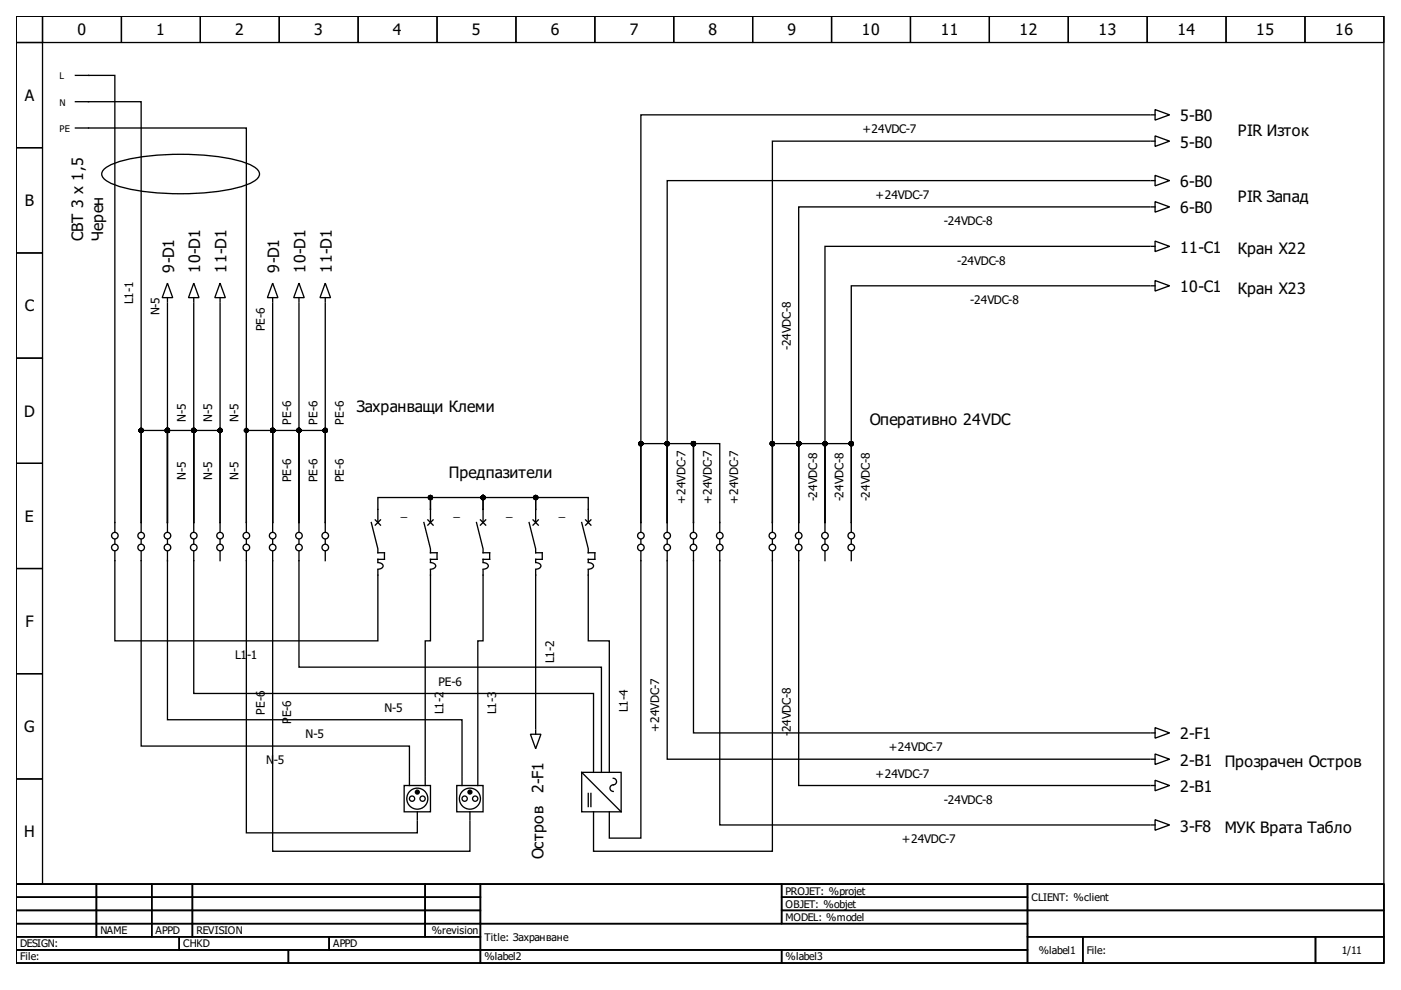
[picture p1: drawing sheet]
<svg xmlns="http://www.w3.org/2000/svg" width="297mm" height="210mm" viewBox="0 0 297 210" stroke-linecap="round" stroke-linejoin="round" font-family="sans-serif">
<g fill="none" stroke="#000" stroke-width=".28">
<path d="M3.4 3.4h290v184.1h-290zM3.4 3.4h5.6v5.6h-5.6zM3.4 9h5.6v22.3h-5.6zM9 3.4h16.7v5.6h-16.7zM16 16h8.4v96.7M25.7 3.4h16.8v5.6h-16.8zM42.5 3.4h16.7v5.6h-16.7zM59.2 3.4h16.7v5.6h-16.7zM75.9 3.4h16.8v5.6h-16.8zM92.7 3.4h16.7v5.6h-16.7zM109.4 3.4h16.7v5.6h-16.7zM126.1 3.4h16.7v5.6h-16.7z"/>
<path d="M142.8 3.4h16.8v5.6h-16.8zM159.6 3.4h16.7v5.6h-16.7zM176.3 3.4h16.7v5.6h-16.7zM193 3.4h16.8v5.6h-16.8zM209.8 3.4h16.7v5.6h-16.7zM226.5 3.4h16.7v5.6h-16.7zM243.2 3.4h16.8v5.6h-16.8zM260 3.4h16.7v5.6h-16.7zM276.7 3.4h16.7v5.6h-16.7zM3.4 31.3h5.6v22.3h-5.6zM16 27.1h36.2v83.7M16 21.6h13.9v89.2"/>
<path d="M22 35.9a12 12 0 0 1 5.8-2.3 56.6 56.6 0 0 1 23.5 .7 6.4 6.4 0 0 1 3.6 2.1 1.53 1.53 0 0 1-.9 1.9 24.1 24.1 0 0 1-10.1 2.5 50.6 50.6 0 0 1-19.7-1.7 3.6 3.6 0 0 1-2.6-2.2zM243.8 24.4h-107.9v86.4M243.8 29.9h-80v80.9M243.8 38.3h-102.3v72.5M244.1 38.3h.8M244.1 24.4h.8M244.1 29.9h.8M244.9 37.2l3.1 1.1-3.1 1.1zM244.9 23.2l3.1 1.2-3.1 1.1zM244.9 28.8l3.1 1.1-3.1 1.1zM3.4 53.6h5.6v22.3h-5.6zM243.8 43.9h-74.5v66.9"/>
<path d="M243.8 52.2h-68.9v58.6M244.1 43.9h.8M244.1 52.2h.8M244.9 42.8l3.1 1.1-3.1 1.1zM244.9 51.1l3.1 1.1-3.1 1.1zM244.9 59.5l3.1 1.1-3.1 1.1zM3.4 75.9h5.6v22.3h-5.6zM35.5 64.2v46.6M35.5 60l1.1 3.1h-2.2zM35.5 63.1v.8M41.1 64.2v46.6M41.1 60l1.1 3.1h-2.2z"/>
<path d="M41.1 63.1v.8M46.7 64.2v46.6M46.7 60l1.1 3.1h-2.3zM46.7 63.1v.8M57.8 64.2v46.6M57.8 60l1.1 3.1h-2.2zM57.8 63.1v.8M63.4 64.2v46.6M63.4 60l1.1 3.1h-2.2zM63.4 63.1v.8M69 64.2v46.6M69 60l1.1 3.1h-2.3z"/>
<path d="M69 63.1v.8M243.8 60.6h-63.3v50.2M244.1 60.6h.8M3.4 98.2h5.6v22.3h-5.6zM24.4 116.9v19h55.7v-15.1M24.4 114.4v.8M29.9 110.8v-19.5h5.6v19.5M29.9 116.9v41.3h56.9v6.4M29.9 110.8v1.9M29.9 114.4v.8M35.5 110.8v-19.5h5.6v19.5M35.5 116.9v35.7h62.5v12"/>
<path d="M35.5 110.8v1.9M35.5 114.4v.8M41.1 110.8v-19.5h5.6v19.5M41.1 116.9v30.1h84.7v16.8M41.1 110.8v1.9M41.1 114.4v.8M46.7 110.8v1.9M46.7 114.4v.8M46.7 116.9v2M52.2 110.8v-19.5h5.6v19.5M52.2 116.9v59.7h36.3v-2.5M52.2 110.8v1.9"/>
<path d="M52.2 114.4v.8M57.8 110.8v-19.5h5.6v19.5M57.8 116.9v63.6h41.8v-6.4M57.8 110.8v1.9M57.8 114.4v.8M63.4 110.8v-19.5h5.6v19.5M63.4 116.9v24.6h64.1v22.3M63.4 110.8v1.9M63.4 114.4v.8M69 110.8v1.9M69 114.4v.8M69 116.9v2"/>
<path d="M78.7 110.8l1.4 5.6v.8h1.4v1.4h-1.4v.5M79.6 110.2l1.1 1.1M80.1 119.3a.83 .83 0 0 1 1 1l-.6 .3-.4 .1M80.7 110.2l-1.1 1.1M89.9 110.8l1.4 5.6v.8h1.4v1.4h-1.4v.5M90.7 110.2l1.1 1.1M91.3 108v-2.5h-11.2v5.3M91.3 119.3a.83 .83 0 0 1 1 1l-.6 .3-.4 .1M91.3 108v2.8M91.3 108v-2.5h11.1v2.5M91.8 110.2l-1.1 1.1M101 110.8l1.4 5.6v.8h1.4v1.4h-1.4v.5"/>
<path d="M101.9 110.2l1.1 1.1M102.4 119.3a.83 .83 0 0 1 1 1l-.5 .3-.5 .1M102.4 108v2.8M102.4 108v-2.5h11.2v2.5M103 110.2l-1.1 1.1M112.2 110.8l1.4 5.6v.8h1.4v1.4h-1.4v.5M113 110.2l1.1 1.1M113.6 108v-2.5h11.1v5.3M113.6 119.3a.83 .83 0 0 1 1 1l-.6 .3-.4 .1M113.6 108v2.8M114.1 110.2l-1.1 1.1M123.3 110.8l1.4 5.6v.8h1.4v1.4h-1.4v.5"/>
<path d="M124.2 110.2l1.1 1.1M124.7 119.3a.83 .83 0 0 1 1.1 1l-.6 .3-.5 .1M125.3 110.2l-1.1 1.1M135.9 110.8v-16.7h5.6v16.7M135.9 116.9v60.8h-6.7v-5.6M135.9 110.8v1.9M135.9 114.4v.8M141.5 110.8v-16.7h5.5v16.7M141.5 116.9v44.1h102.3M141.5 110.8v1.9M141.5 114.4v.8M147 116.9v38.5h96.8"/>
<path d="M147 110.8v1.9M147 114.4v.8M147 110.8v-16.7h5.6v18.6M152.6 116.9v58h91.2M152.6 114.4v.8M163.8 110.8v-16.7h5.5v16.7M163.8 116.9v63.6h-38v-8.4M163.8 110.8v1.9M163.8 114.4v.8M169.3 110.8v-16.7h5.6v16.7M169.3 116.9v49.6h74.5M169.3 110.8v1.9"/>
<path d="M169.3 114.4v.8M174.9 110.8v-16.7h5.6v16.7M174.9 110.8v1.9M174.9 114.4v.8M174.9 116.9v2M180.5 110.8v1.9M180.5 114.4v.8M180.5 116.9v2M3.4 120.5h5.6v22.3h-5.6zM91.3 120.8v15.1h-1.1v28.7M102.4 120.8v15.1h-1.1v28.7M113.6 120.8v33.8"/>
<path d="M124.7 120.8v15.1h4.5v27.9M3.4 142.8h5.6v22.4h-5.6zM112.5 155.7h2.2l-1.1 3zM113.6 154.8v.9M244.1 155.4h.8M244.9 154.3l3.1 1.1-3.1 1.1zM244.9 159.9l3.1 1.1-3.1 1.1zM3.4 165.2h5.6v22.3h-5.6zM85.7 166.5h5.6v5.6h-5.6zM86.8 164.9v1.6M88.5 172.1v1.7M90.2 164.9v1.6"/>
<path d="M96.8 166.5h5.6v5.6h-5.6zM98 164.9v1.6M99.6 172.1v1.7M101.3 164.9v1.6M123.3 163.8h8.4v8.3h-8.4zM123.3 163.8l8.4 8.3M124.7 168.2v2.8M125.3 168.2v2.8M130 165a.74 .74 0 0 1 .7 .9 .74 .74 0 0 1-.9 .6 .7 .7 0 0 0-.5 .7 .7 .7 0 0 0 .7 .6M244.1 161h.8M244.1 166.5h.8M244.1 174.9h.8"/>
<path d="M244.9 165.4l3.1 1.1-3.1 1.2zM244.9 173.8l3.1 1.1-3.1 1.1zM3.4 187.5h290v16.7h-290zM3.4 187.5h17v2.7h-17zM3.4 190.2h17v2.8h-17zM3.4 193h17v2.8h-17zM3.4 195.8h17v2.8h-17zM3.4 198.6h34.6v2.8h-34.6zM20.4 187.5h11.8v2.7h-11.8zM20.4 190.2h11.8v2.8h-11.8zM20.4 193h11.8v2.8h-11.8zM20.4 195.8h11.8v2.8h-11.8z"/>
<path d="M32.2 187.5h8.6v2.7h-8.6zM32.2 190.2h8.6v2.8h-8.6zM32.2 193h8.6v2.8h-8.6zM32.2 195.8h8.6v2.8h-8.6zM38 198.6h31.8v2.8h-31.8zM40.8 187.5h49.4v2.7h-49.4zM40.8 190.2h49.4v2.8h-49.4zM40.8 193h49.4v2.8h-49.4zM40.8 195.8h49.4v2.8h-49.4zM69.8 198.6h32.1v2.8h-32.1zM90.2 187.5h11.7v2.7h-11.7zM90.2 190.2h11.7v2.8h-11.7z"/>
<path d="M90.2 193h11.7v2.8h-11.7zM90.2 195.8h11.7v2.8h-11.7zM101.9 187.5h63.8v8.3h-63.8zM101.9 195.8h115.9v5.6h-115.9zM165.7 187.5h52.1v2.7h-52.1zM165.7 190.2h52.1v2.8h-52.1zM165.7 193h52.1v2.8h-52.1zM217.8 187.5h75.6v5.5h-75.6zM217.8 193h75.6v5.6h-75.6zM217.8 198.6h11.8v5.6h-11.8zM229.6 198.6h49.3v5.6h-49.3zM278.9 198.6h14.5v5.6h-14.5z"/>
<path d="M3.4 201.4h57.8v2.8h-57.8zM61.2 201.4h40.7v2.8h-40.7zM101.9 201.4h63.8v2.8h-63.8zM165.7 201.4h52.1v2.8h-52.1z"/>
<circle cx="24.4" cy="113.6" r=".7"/>
<circle cx="24.4" cy="116.1" r=".7"/>
<circle cx="29.9" cy="113.6" r=".7"/>
<circle cx="29.9" cy="116.1" r=".7"/>
<circle cx="35.5" cy="113.6" r=".7"/>
<circle cx="35.5" cy="116.1" r=".7"/>
<circle cx="41.1" cy="113.6" r=".7"/>
<circle cx="41.1" cy="116.1" r=".7"/>
<circle cx="46.7" cy="113.6" r=".7"/>
<circle cx="46.7" cy="116.1" r=".7"/>
<circle cx="52.2" cy="113.6" r=".7"/>
<circle cx="52.2" cy="116.1" r=".7"/>
<circle cx="57.8" cy="113.6" r=".7"/>
<circle cx="57.8" cy="116.1" r=".7"/>
<circle cx="63.4" cy="113.6" r=".7"/>
<circle cx="63.4" cy="116.1" r=".7"/>
<circle cx="69" cy="113.6" r=".7"/>
<circle cx="69" cy="116.1" r=".7"/>
<circle cx="135.9" cy="113.6" r=".7"/>
<circle cx="135.9" cy="116.1" r=".7"/>
<circle cx="141.5" cy="113.6" r=".7"/>
<circle cx="141.5" cy="116.1" r=".7"/>
<circle cx="147" cy="113.6" r=".7"/>
<circle cx="147" cy="116.1" r=".7"/>
<circle cx="152.6" cy="113.6" r=".7"/>
<circle cx="152.6" cy="116.1" r=".7"/>
<circle cx="163.8" cy="113.6" r=".7"/>
<circle cx="163.8" cy="116.1" r=".7"/>
<circle cx="169.3" cy="113.6" r=".7"/>
<circle cx="169.3" cy="116.1" r=".7"/>
<circle cx="174.9" cy="113.6" r=".7"/>
<circle cx="174.9" cy="116.1" r=".7"/>
<circle cx="180.5" cy="113.6" r=".7"/>
<circle cx="180.5" cy="116.1" r=".7"/>
<circle cx="87.4" cy="169.3" r=".56"/>
<circle cx="88.5" cy="169.3" r="2.23"/>
<circle cx="89.6" cy="169.3" r=".56"/>
<circle cx="98.5" cy="169.3" r=".56"/>
<circle cx="99.6" cy="169.3" r="2.23"/>
<circle cx="100.7" cy="169.3" r=".56"/>
</g>
<g fill="#000" stroke="#000" stroke-width=".28">
<circle cx="29.9" cy="91.3" r=".42"/>
<circle cx="35.5" cy="91.3" r=".42"/>
<circle cx="41.1" cy="91.3" r=".42"/>
<circle cx="46.7" cy="91.3" r=".42"/>
<circle cx="52.2" cy="91.3" r=".42"/>
<circle cx="57.8" cy="91.3" r=".42"/>
<circle cx="63.4" cy="91.3" r=".42"/>
<circle cx="69" cy="91.3" r=".42"/>
<circle cx="135.9" cy="94.1" r=".42"/>
<circle cx="141.5" cy="94.1" r=".42"/>
<circle cx="147" cy="94.1" r=".42"/>
<circle cx="163.8" cy="94.1" r=".42"/>
<circle cx="169.3" cy="94.1" r=".42"/>
<circle cx="174.9" cy="94.1" r=".42"/>
<circle cx="180.5" cy="94.1" r=".42"/>
<circle cx="91.3" cy="105.5" r=".42"/>
<circle cx="102.4" cy="105.5" r=".42"/>
<circle cx="113.6" cy="105.5" r=".42"/>
<circle cx="88.5" cy="167.9" r=".42"/>
<circle cx="99.6" cy="167.9" r=".42"/>
</g>
<g font-size="3.3">
<text x="16.4" y="7.5">0</text>
<text x="33.1" y="7.5">1</text>
<text x="49.9" y="7.5">2</text>
<text x="66.6" y="7.5">3</text>
<text x="83.3" y="7.5">4</text>
<text x="100" y="7.5">5</text>
<text x="116.8" y="7.5">6</text>
<text x="133.5" y="7.5">7</text>
<text x="150.2" y="7.5">8</text>
<text x="167" y="7.5">9</text>
<text x="182.7" y="7.5">10</text>
<text x="199.4" y="7.5">11</text>
<text x="216.2" y="7.5">12</text>
<text x="232.9" y="7.5">13</text>
<text x="249.6" y="7.5">14</text>
<text x="266.4" y="7.5">15</text>
<text x="283.1" y="7.5">16</text>
<text x="5.3" y="21.4">A</text>
<text x="250.2" y="25.7">5-B0</text>
<text x="262.5" y="28.8">PIR Изток</text>
<text x="250.2" y="31.3">5-B0</text>
<text x="250.2" y="39.7">6-B0</text>
<text x="5.3" y="43.7">B</text>
<text x="250.2" y="45.3">6-B0</text>
<text x="262.5" y="42.8">PIR Запад</text>
<text x="17.7" y="51.1" transform="rotate(-90 17.7 51.1)">СВТ 3 x 1,5</text>
<text x="21.8" y="51.1" transform="rotate(-90 21.8 51.1)">Черен</text>
<text x="250.2" y="53.6">11-C1</text>
<text x="262.5" y="53.9">Кран X22</text>
<text x="36.9" y="57.8" transform="rotate(-90 36.9 57.8)">9-D1</text>
<text x="42.5" y="57.8" transform="rotate(-90 42.5 57.8)">10-D1</text>
<text x="48.1" y="57.8" transform="rotate(-90 48.1 57.8)">11-D1</text>
<text x="59.2" y="57.8" transform="rotate(-90 59.2 57.8)">9-D1</text>
<text x="64.8" y="57.8" transform="rotate(-90 64.8 57.8)">10-D1</text>
<text x="70.4" y="57.8" transform="rotate(-90 70.4 57.8)">11-D1</text>
<text x="250.2" y="62">10-C1</text>
<text x="262.5" y="62.3">Кран X23</text>
<text x="5.3" y="66">C</text>
<text x="5.1" y="88.3">D</text>
<text x="75.7" y="87.4">Захранващи Клеми</text>
<text x="184.4" y="90.2">Оперативно 24VDC</text>
<text x="95.2" y="101.3">Предпазители</text>
<text x="5.3" y="110.6">E</text>
<text x="5.4" y="132.9">F</text>
<text x="5.1" y="155.3">G</text>
<text x="250.2" y="156.8">2-F1</text>
<text x="250.2" y="162.4">2-B1</text>
<text x="250.2" y="167.9">2-B1</text>
<text x="259.7" y="162.6">Прозрачен Остров</text>
<text x="115.2" y="168.2" transform="rotate(-90 115.2 168.2)">2-F1</text>
<text x="5.1" y="177.6">H</text>
<text x="250.2" y="176.3">3-F8</text>
<text x="259.7" y="176.6">МУК Врата Табло</text>
<text x="115.2" y="182.2" transform="rotate(-90 115.2 182.2)">Остров</text>
</g>
<g font-size="2.5">
<text x="182.9" y="28.3">+24VDC-7</text>
<text x="185.6" y="42.2">+24VDC-7</text>
<text x="200.1" y="47.8">-24VDC-8</text>
<text x="202.9" y="56.1">-24VDC-8</text>
<text x="28.3" y="64.5" transform="rotate(-90 28.3 64.5)">L1-1</text>
<text x="205.7" y="64.5">-24VDC-8</text>
<text x="33.8" y="66.9" transform="rotate(-90 33.8 66.9)">N-5</text>
<text x="56.1" y="70.2" transform="rotate(-90 56.1 70.2)">PE-6</text>
<text x="167.7" y="74.3" transform="rotate(-90 167.7 74.3)">-24VDC-8</text>
<text x="39.4" y="89.5" transform="rotate(-90 39.4 89.5)">N-5</text>
<text x="45" y="89.5" transform="rotate(-90 45 89.5)">N-5</text>
<text x="50.6" y="89.5" transform="rotate(-90 50.6 89.5)">N-5</text>
<text x="61.7" y="90" transform="rotate(-90 61.7 90)">PE-6</text>
<text x="67.3" y="90" transform="rotate(-90 67.3 90)">PE-6</text>
<text x="72.9" y="90" transform="rotate(-90 72.9 90)">PE-6</text>
<text x="39.4" y="101.7" transform="rotate(-90 39.4 101.7)">N-5</text>
<text x="45" y="101.7" transform="rotate(-90 45 101.7)">N-5</text>
<text x="50.6" y="101.7" transform="rotate(-90 50.6 101.7)">N-5</text>
<text x="61.7" y="102.3" transform="rotate(-90 61.7 102.3)">PE-6</text>
<text x="67.3" y="102.3" transform="rotate(-90 67.3 102.3)">PE-6</text>
<text x="72.9" y="102.3" transform="rotate(-90 72.9 102.3)">PE-6</text>
<text x="145.4" y="106.9" transform="rotate(-90 145.4 106.9)">+24VDC-7</text>
<text x="150.9" y="106.9" transform="rotate(-90 150.9 106.9)">+24VDC-7</text>
<text x="156.5" y="106.9" transform="rotate(-90 156.5 106.9)">+24VDC-7</text>
<text x="173.2" y="106.3" transform="rotate(-90 173.2 106.3)">-24VDC-8</text>
<text x="178.8" y="106.3" transform="rotate(-90 178.8 106.3)">-24VDC-8</text>
<text x="184.4" y="106.3" transform="rotate(-90 184.4 106.3)">-24VDC-8</text>
<text x="85" y="109.4">_</text>
<text x="96.1" y="109.4">_</text>
<text x="107.3" y="109.4">_</text>
<text x="118.5" y="109.4">_</text>
<text x="49.9" y="139.8">L1</text>
<text x="52.4" y="139.8">-1</text>
<text x="117.5" y="140.6" transform="rotate(-90 117.5 140.6)">L1-2</text>
<text x="92.9" y="145.4">PE-6</text>
<text x="56.1" y="151.5" transform="rotate(-90 56.1 151.5)">PE-6</text>
<text x="61.7" y="153.4" transform="rotate(-90 61.7 153.4)">P</text>
<text x="61.7" y="152" transform="rotate(-90 61.7 152)">E-6</text>
<text x="81.5" y="150.9">N-5</text>
<text x="94.1" y="151.4" transform="rotate(-90 94.1 151.4)">L1-2</text>
<text x="105.2" y="151.4" transform="rotate(-90 105.2 151.4)">L1-3</text>
<text x="133.1" y="150.9" transform="rotate(-90 133.1 150.9)">L1-4</text>
<text x="139.8" y="155.3" transform="rotate(-90 139.8 155.3)">+24VDC-7</text>
<text x="167.7" y="155.3" transform="rotate(-90 167.7 155.3)">24VDC-8</text>
<text x="64.8" y="156.5">N-5</text>
<text x="167.7" y="156.1" transform="rotate(-90 167.7 156.1)">-</text>
<text x="188.4" y="159.3">+24VDC-7</text>
<text x="56.4" y="162.1">N</text>
<text x="58.1" y="162.1">-5</text>
<text x="185.6" y="164.9">+24VDC-7</text>
<text x="200.1" y="170.5">-24VDC-8</text>
<text x="191.2" y="178.8">+24VDC-7</text>
</g>
<g font-size="2.2">
<text x="166.5" y="189.7">PROJET: %projet</text>
<text x="218.7" y="191.1">CLIENT: %client</text>
<text x="166.5" y="192.5">OBJET: %objet</text>
<text x="166.5" y="195.3">MODEL: %model</text>
<text x="4.3" y="200.8">DESIGN:</text>
<text x="4.3" y="203.6">File:</text>
<text x="21.3" y="198.1">NAME</text>
<text x="33" y="198.1">APPD</text>
<text x="38.8" y="200.8">CHKD</text>
<text x="41.6" y="198.1">REVISION</text>
<text x="70.6" y="200.8">APPD</text>
<text x="91.5" y="198.1">%revision</text>
<text x="102.7" y="199.4">Title: Захранване</text>
<text x="102.7" y="203.6">%label2</text>
<text x="166.5" y="203.6">%label3</text>
<text x="220.2" y="202.2">%label1</text>
<text x="230.4" y="202.2">File:</text>
<text x="284.5" y="202.2">1/11</text>
</g>
<g font-size="2">
<text x="12.6" y="16.8">L</text>
<text x="12.6" y="22.4">N</text>
<text x="12.6" y="28">PE</text>
</g>
</svg>
